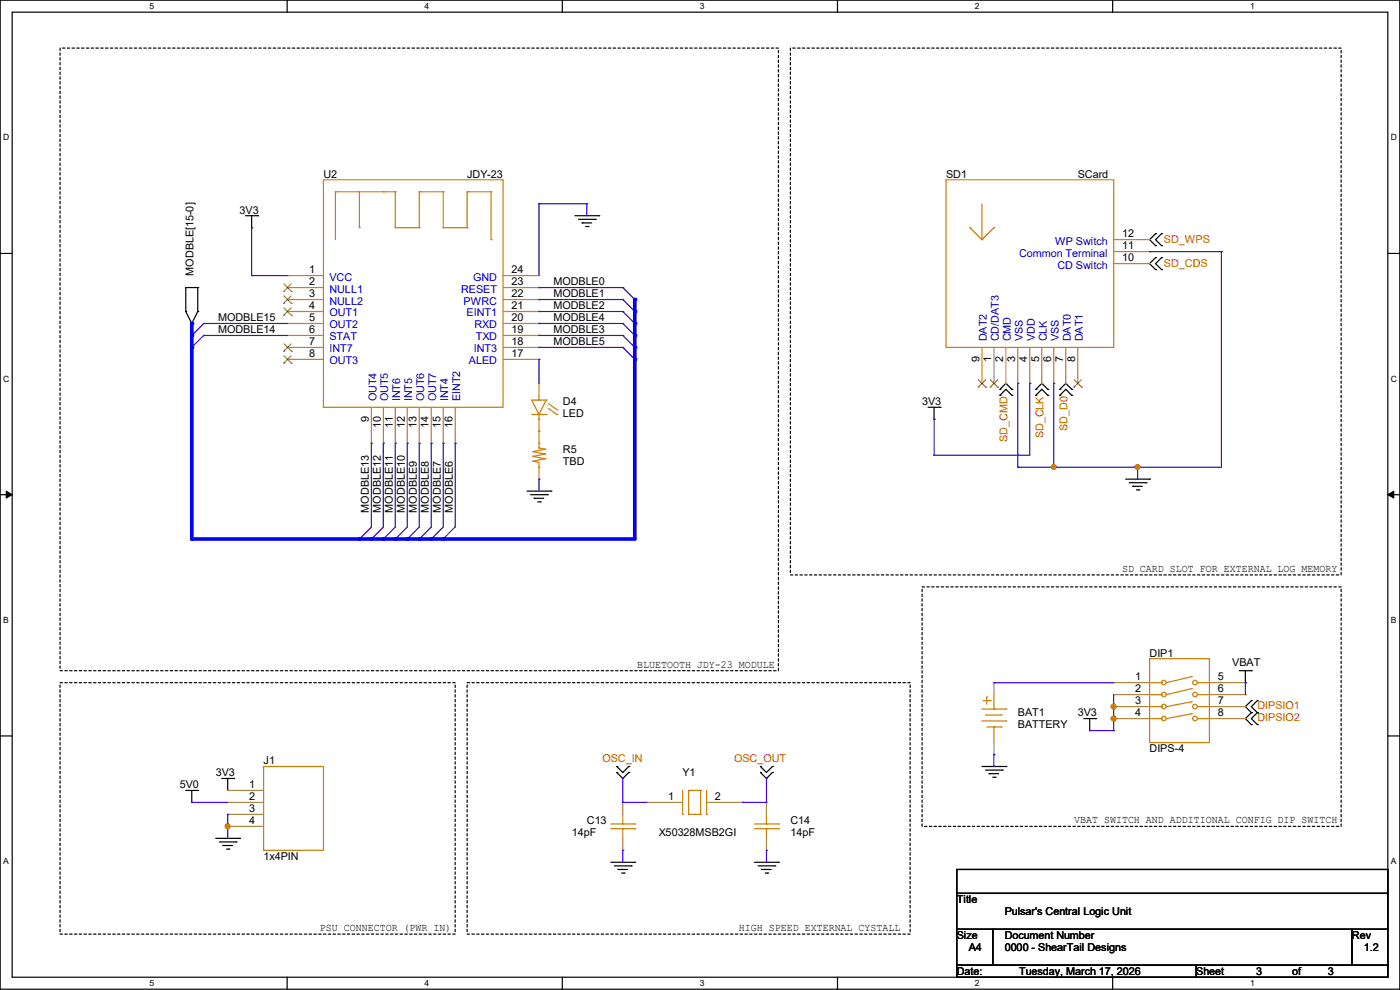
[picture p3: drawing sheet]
<svg xmlns="http://www.w3.org/2000/svg" width="297mm" height="210mm" viewBox="0 0 297 210" stroke-linecap="round" stroke-linejoin="round" font-family="sans-serif">
<path d="M0 0h297v209.8h-297zM2.6 2.6h291.8v204.7h-291.8z" fill="none" stroke="#000" stroke-width=".25"/>
<g fill="#fff">
<path d="M31.7 .3h1v2h-1z"/>
<path d="M31.7 207.6h1v1.9h-1z"/>
</g>
<path d="M60.9 0v2.6M60.9 207.3v2.5" fill="none" stroke="#000" stroke-width=".25"/>
<g fill="#fff">
<path d="M90.1 .3h1v2h-1z"/>
<path d="M90.1 207.6h1v1.9h-1z"/>
</g>
<path d="M119.3 0v2.6M119.3 207.3v2.5" fill="none" stroke="#000" stroke-width=".25"/>
<g fill="#fff">
<path d="M148.5 .3h.9v2h-.9z"/>
<path d="M148.5 207.6h.9v1.9h-.9z"/>
</g>
<path d="M177.7 0v2.6M177.7 207.3v2.5" fill="none" stroke="#000" stroke-width=".25"/>
<g fill="#fff">
<path d="M206.8 .3h1v2h-1z"/>
<path d="M206.8 207.6h1v1.9h-1z"/>
</g>
<path d="M236.1 0v2.6M236.1 207.3v2.5" fill="none" stroke="#000" stroke-width=".25"/>
<g fill="#fff">
<path d="M265.2 .3h1v2h-1z"/>
<path d="M265.2 207.6h1v1.9h-1z"/>
<path d="M.7 28.2h1.2v1.9h-1.2z"/>
<path d="M295.1 28.2h1.2v1.9h-1.2z"/>
<path d="M.7 79.3h1.2v2h-1.2z"/>
<path d="M295.1 79.3h1.2v2h-1.2z"/>
</g>
<path d="M0 53.8h2.6M294.4 53.8h2.6" fill="none" stroke="#000" stroke-width=".25"/>
<g fill="#fff">
<path d="M.7 130.5h1.2v2h-1.2z"/>
<path d="M295.1 130.5h1.1v2h-1.1z"/>
</g>
<path d="M0 104.9h2.6M294.4 104.9h2.6" fill="none" stroke="#000" stroke-width=".25"/>
<path d="M1.3 104.2l1.3 .7-1.3 .8zM294.4 104.9l1.3-.7v1.5z" fill="#000" stroke="#000" stroke-width=".21"/>
<g fill="#fff">
<path d="M.7 181.7h1.2v2h-1.2z"/>
<path d="M295.1 181.7h1.1v2h-1.1z"/>
</g>
<g fill="none" stroke="#000" stroke-width=".25">
<path d="M52.1 45.8h2.6M53.4 48.3h.1M53.4 45.8v2.5M54.7 45.8h.1M122 45.8h5M122.7 46.5h3.6M123.5 47.3h.1M123.5 47.3h2M124.2 48h.6M124.8 48h.1M126.3 46.5h.1M127 45.8h.1"/>
<path d="M245.2 54.7h.1M245.2 57.2h.1M245.2 49.6h.1M245.2 52.1h.1M245.2 54.7l-1.3 1.2 1.3 1.3M245.2 49.6l-1.3 1.2 1.3 1.3M246.4 57.2h.1M246.4 54.7h.1M246.4 52.1h.1M246.4 49.6h.1M246.4 54.7l-1.2 1.2 1.2 1.3M246.4 49.6l-1.2 1.2 1.2 1.3"/>
<path d="M39.4 66.1h.1M39.4 61h.1M39.4 66.1l1.3 2.5M39.4 61v5.1M39.4 61h2.6M40.7 68.6h.1M42 61h.1M42 66.1h.1M42 61v5.1M42 66.1l-1.3 2.5M196.9 86.4h2.5M198.2 88.9h.1"/>
<path d="M198.2 86.4v2.5M199.4 86.4h.1M212.1 82.6h.1M212.1 83.9h.1M212.1 82.6l1.3-1.3 1.3 1.3M212.1 83.9l1.3-1.3 1.3 1.3M214.7 82.6h.1M214.7 83.9h.1M219.8 82.6h.1M219.8 83.9h.1M219.8 82.6l1.2-1.3 1.3 1.3M219.8 83.9l1.2-1.3 1.3 1.3"/>
<path d="M222.3 82.6h.1M222.3 83.9h.1M224.8 82.6h.1M224.8 83.9h.1M224.8 82.6l1.3-1.3 1.3 1.3M224.8 83.9l1.3-1.3 1.3 1.3M227.4 82.6h.1M227.4 83.9h.1M111.8 104.2h5.1M112.6 104.9h3.5M113.3 105.7h.1M113.3 105.7h2.1"/>
<path d="M114.1 106.5h.5M114.6 106.5h.1M116.1 104.9h.1M116.9 104.2h.1M238.8 101.6h5.1M239.6 102.4h3.5M240.3 103.2h.1M240.3 103.2h2.1M241.1 103.9h.5M241.6 103.9h.1M243.1 102.4h.1M243.9 101.6h.1"/>
<path d="M0 156.1h2.6M229.9 152.4h2.6M231.2 155h.1M231.2 152.4v2.6M232.5 152.4h.1M262.9 142.3h2.6M264.2 144.8h.1M264.2 142.3v2.5M265.5 142.3h.1M265.5 148.6h.1M265.5 151.2h.1M265.5 153.7h.1"/>
<path d="M265.5 148.6l-1.3 1.3 1.3 1.3M265.5 151.2l-1.3 1.2 1.3 1.3M266.7 151.2h.1M266.7 148.6h.1M266.7 153.7h.1M266.7 148.6l-1.2 1.3 1.2 1.3M266.7 151.2l-1.2 1.2 1.2 1.3M294.4 156.1h2.6M39.4 167.7h2.6M40.7 170.2h.1M40.7 167.7v2.5M42 167.7h.1"/>
<path d="M45.8 177.8h5M46.5 178.6h3.6M47 165.1h2.6M47.3 179.4h.1M47.3 179.4h2M48.3 167.7h.1M48.3 165.1v2.6M49.6 165.1h.1M50.1 178.6h.1M50.8 177.8h.1M130.9 163.9h.1M130.9 162.6h.1"/>
<path d="M130.9 163.9l1.2 1.2 1.3-1.2M130.9 162.6l1.2 1.3 1.3-1.3M133.4 163.9h.1M133.4 162.6h.1M161.3 163.9h.1M161.3 162.6h.1M161.3 163.9l1.3 1.2 1.3-1.2M161.3 162.6l1.3 1.3 1.3-1.3M163.9 163.9h.1M163.9 162.6h.1M208.3 162.6h5.1M209.1 163.4h3.5"/>
<path d="M209.8 164.1h.1M209.8 164.1h2.1M210.6 164.9h.5M211.1 164.9h.1M212.6 163.4h.1M213.4 162.6h.1M48 180.1h.6M48.6 180.1h.1M129.6 182.9h5.1M130.3 183.7h3.6M131.1 184.4h.1M131.1 184.4h2"/>
<path d="M131.9 185.2h.5M132.4 185.2h.1M133.9 183.7h.1M134.7 182.9h.1M160.1 182.9h5M160.8 183.7h3.6M161.6 184.4h.1M161.6 184.4h2M162.3 185.2h.6M162.9 185.2h.1M164.4 183.7h.1M165.1 182.9h.1"/>
<path d="M203 184.4h91.4v5.1h-91.4zM203 189.5h91.4v7.6h-91.4zM203 197.1h7.6v7.7h-7.6zM210.6 197.1h76.2v7.7h-76.2zM286.8 197.1h7.6v7.7h-7.6zM203 204.8h50.8v2.5h-50.8zM253.8 204.8h40.6v2.5h-40.6z"/>
</g>
<path d="M12.7 10.2h152.4v132.1h-152.4zM167.7 10.2h116.8v111.8h-116.8zM195.6 124.5h88.9v50.8h-88.9zM12.7 144.8h83.9v53.4h-83.9zM99.1 144.8h94v53.4h-94z" fill="none" stroke="#000" stroke-width=".25" stroke-dasharray=".5"/>
<g fill="none" stroke="#4200ff" stroke-width=".25">
<path d="M40.7 73.7h.1M40.7 71.2h.1M43.2 71.2l-2.5 2.5M43.2 68.6l-2.5 2.6M132.1 61h.1M132.1 63.5h.1M132.1 66.1h.1M132.1 68.6h.1M132.1 71.2h.1M132.1 73.7h.1M132.1 61l2.6 2.5M132.1 63.5l2.6 2.6"/>
<path d="M132.1 66.1l2.6 2.5M132.1 68.6l2.6 2.6M132.1 71.2l2.6 2.5M132.1 73.7l2.6 2.5M76.2 114.3h.1M78.8 114.3h.1M78.8 111.8l-2.6 2.5M81.3 114.3h.1M81.3 111.8l-2.5 2.5M83.9 114.3h.1M83.9 111.8l-2.6 2.5M86.4 114.3h.1"/>
<path d="M86.4 111.8l-2.5 2.5M88.9 114.3h.1M88.9 111.8l-2.5 2.5M91.5 114.3h.1M91.5 111.8l-2.6 2.5M94 114.3h.1M94 111.8l-2.5 2.5M96.6 111.8l-2.6 2.5"/>
</g>
<g fill="none" stroke="#cc8006" stroke-width=".25">
<path d="M68.6 38.1h38.1v48.3h-38.1zM200.7 38.1h35.6v35.6h-35.6zM71.2 40.7h.1M71.2 40.7v10.1M71.2 40.7h12.7M76.2 48.3h.1M76.2 40.7v7.6M81.3 40.7h.1M83.9 40.7h.1M83.9 48.3h.1M83.9 40.7v7.6M83.9 48.3h5"/>
<path d="M88.9 48.3h.1M88.9 40.7h.1M88.9 40.7h5.1M88.9 40.7v7.6M94 40.7h.1M94 48.3h.1M94 48.3h5.1M94 40.7v7.6M99.1 48.3h.1M99.1 40.7h.1M99.1 40.7h5.1M99.1 40.7v7.6"/>
<path d="M104.2 50.8h.1M104.2 40.7h.1M104.2 40.7v10.1M205.8 48.3h.1M205.8 48.3l2.5 2.5M208.3 50.8h.1M208.3 43.2v7.6M210.9 48.3h.1M210.9 48.3l-2.6 2.5M112.8 87.9h3.1M113.1 97.8h.1M113.1 96.8h.1"/>
<path d="M113.1 95.8h.1M113.1 97.8l1.2 .3v1M113.1 96.8l2.5 .5M113.1 95.8l2.5 .5M114.3 99.1h.1M114.3 95h.1M114.3 94h.1M114.3 87.9h.1M114.3 88.9h.1M114.3 84.9h.1M114.3 83.9v1M114.3 87.9v1"/>
<path d="M114.3 94v1M114.3 95l1.3 .3M115.6 97.3h.1M115.6 95.3h.1M115.6 96.3h.1M115.6 97.3l-2.5 .5M115.6 95.3l-2.5 .5M115.6 96.3l-2.5 .5M115.9 84.9h.1M115.9 87.9h.1M115.9 84.9h-3.1l1.5 3M115.9 84.9l-1.6 3"/>
<path d="M116.4 85.6l1.8 1.3M116.4 86.7l1.8 1.2M118.2 86.9h.1M118.2 87.9h.1M243.9 139.7h12.7v17.8h-12.7zM208.3 150.4h5.1M208.3 153h5.1M208.6 148.6h1.5M209.1 151.7h3.3M209.3 147.9h.1M209.3 154.2h3.1M209.3 147.9v1.5"/>
<path d="M210.1 148.6h.1M210.9 150.4h.1M210.9 154.2h.1M210.9 147.4v3M210.9 154.2v3.3M212.4 151.7h.1M212.4 154.2h.1M213.4 150.4h.1M213.4 153h.1M243.9 144.8h2.5M243.9 147.4h2.5M243.9 149.9h2.5"/>
<path d="M243.9 152.4h2.5M246.4 149.9h.1M246.4 147.4h.1M246.4 144.8h.1M246.4 152.4h.1M252.8 143.6h.1M252.8 146.1h.1M252.8 148.9h.1M252.8 151.4h.1M252.8 143.6l-5.4 1.2M252.8 146.1l-5.4 1.3M252.8 148.9l-5.4 1"/>
<path d="M252.8 151.4l-5.4 1M254 144.8h.1M254 147.4h.1M254 149.9h.1M254 152.4h.1M254 144.8h2.6M254 147.4h2.6M254 149.9h2.6M254 152.4h2.6M55.9 162.6h12.7v17.8h-12.7zM129.6 174.8h5.1M129.6 175.8h5.1"/>
<path d="M132.1 174.8h.1M132.1 175.8h.1M132.1 172.8v2M132.1 175.8v2M134.7 174.8h.1M134.7 175.8h.1M144.8 172.8h.1M144.8 167.7v5.1M146.1 172.8h.1M146.1 172.8h2.5M148.6 172.8h.1M148.6 167.7h.1"/>
<path d="M148.6 167.7h-2.5v5.1M148.6 167.7v5.1M149.9 172.8h.1M149.9 167.7v5.1M160.1 174.8h5M160.1 175.8h5M162.6 174.8h.1M162.6 175.8h.1M162.6 172.8v2M162.6 175.8v2M165.1 174.8h.1M165.1 175.8h.1"/>
<circle cx="246.9" cy="147.3" r=".49"/>
<circle cx="246.9" cy="144.8" r=".49"/>
<circle cx="246.9" cy="149.9" r=".49"/>
<circle cx="246.9" cy="152.4" r=".49"/>
<circle cx="253.5" cy="149.9" r=".49"/>
<circle cx="253.5" cy="147.3" r=".49"/>
<circle cx="253.5" cy="144.8" r=".49"/>
<circle cx="253.5" cy="152.4" r=".49"/>
</g>
<g fill="none" stroke="#a84" stroke-width=".25">
<path d="M61 58.5h.1M61 58.5h7.6M106.7 58.5h7.6M114.3 58.5h.1M236.3 55.9h7.6M236.3 53.4h7.6M236.3 50.8h7.6M243.9 55.9h.1M243.9 53.4h.1M243.9 50.8h.1M61 61h.1M61 63.5h.1"/>
<path d="M61 66.1h.1M61 68.6h.1M61 71.2h.1M61 73.7h.1M61 76.2h.1M61 61h7.6M61 63.5h7.6M61 66.1h7.6M61 68.6h7.6M61 71.2h7.6M61 73.7h7.6M61 76.2h7.6"/>
<path d="M106.7 61h7.6M106.7 63.5h7.6M106.7 66.1h7.6M106.7 68.6h7.6M106.7 71.2h7.6M106.7 73.7h7.6M106.7 76.2h7.6M114.3 76.2h.1M114.3 73.7h.1M114.3 71.2h.1M114.3 68.6h.1M114.3 66.1h.1"/>
<path d="M114.3 63.5h.1M114.3 61h.1M208.3 73.7v7.6M210.9 73.7v7.6M213.4 73.7v7.6M215.9 73.7v7.6M218.5 73.7v7.6M221 73.7v7.6M223.6 73.7v7.6M226.1 73.7v7.6M228.6 73.7v7.6M78.8 94h.1"/>
<path d="M78.8 86.4v7.6M81.3 94h.1M81.3 86.4v7.6M83.9 94h.1M83.9 86.4v7.6M86.4 94h.1M86.4 86.4v7.6M88.9 94h.1M88.9 86.4v7.6M91.5 94h.1M91.5 86.4v7.6M94 94h.1"/>
<path d="M94 86.4v7.6M96.6 94h.1M96.6 86.4v7.6M114.3 91.5h.1M114.3 81.3h.1M114.3 81.3v2.6M114.3 88.9v5.1M114.3 99.1v2.5M208.3 81.3h.1M210.9 81.3h.1M213.4 81.3h.1M215.9 81.3h.1"/>
<path d="M218.5 81.3h.1M221 81.3h.1M223.6 81.3h.1M226.1 81.3h.1M228.6 81.3h.1M114.3 101.6h.1M210.9 144.8h.1M210.9 144.8v2.6M210.9 157.5v2.6M236.3 144.8h.1M236.3 147.4h.1M236.3 149.9h.1"/>
<path d="M236.3 152.4h.1M236.3 144.8h7.6M236.3 147.4h7.6M236.3 149.9h7.6M236.3 152.4h7.6M256.6 144.8h7.6M256.6 147.4h7.6M256.6 149.9h7.6M256.6 152.4h7.6M264.2 144.8h.1M264.2 147.4h.1M264.2 149.9h.1"/>
<path d="M264.2 152.4h.1M48.3 167.7h.1M48.3 170.2h.1M48.3 172.8h.1M48.3 175.3h.1M48.3 170.2h7.6M48.3 167.7h7.6M48.3 172.8h7.6M48.3 175.3h7.6M132.1 170.2h.1M132.1 170.2v2.6M132.1 177.8v2.6"/>
<path d="M137.2 170.2h.1M137.2 170.2h7.6M149.9 170.2h7.6M157.5 170.2h.1M162.6 170.2h.1M162.6 170.2v2.6M162.6 177.8v2.6M210.9 160.1h.1M132.1 180.4h.1M162.6 180.4h.1"/>
</g>
<g fill="none" stroke="#804000" stroke-width=".21">
<path d="M60.2 61.8h.1M60.2 64.3h.1M60.2 66.9h.1M60.2 74.5h.1M60.2 77h.1M60.2 60.2l1.6 1.6M60.2 62.8l1.6 1.5M60.2 65.3l1.6 1.6M60.2 72.9l1.6 1.6M60.2 75.5l1.6 1.5M61.8 60.2l-1.6 1.6M61.8 62.8l-1.6 1.5"/>
<path d="M61.8 65.3l-1.6 1.6M61.8 72.9l-1.6 1.6M61.8 75.5l-1.6 1.5M61.8 61.8h.1M61.8 64.3h.1M61.8 66.9h.1M61.8 74.5h.1M61.8 77h.1M207.5 82.1h.1M207.6 80.6l1.5 1.5M209.1 80.6l-1.6 1.5M209.1 82.1h.1"/>
<path d="M210.1 82.1h.1M210.1 80.6l1.6 1.5M211.6 80.6l-1.5 1.5M211.7 82.1h.1M227.8 82.1h.1M227.9 80.6l1.5 1.5M229.4 80.6l-1.6 1.5M229.4 82.1h.1"/>
</g>
<path d="M40.7 114.3h35.5" fill="none" stroke="#00f" stroke-width=".76"/>
<circle cx="40.7" cy="114.3" r=".38" fill="#00f"/>
<path d="M134.7 63.5v2.6" fill="none" stroke="#00f" stroke-width=".76"/>
<circle cx="134.7" cy="63.5" r=".38" fill="#00f"/>
<path d="M134.7 66.1v2.5" fill="none" stroke="#00f" stroke-width=".76"/>
<circle cx="134.7" cy="66.1" r=".38" fill="#00f"/>
<path d="M134.7 68.6v2.6" fill="none" stroke="#00f" stroke-width=".76"/>
<circle cx="134.7" cy="68.6" r=".38" fill="#00f"/>
<path d="M134.7 71.2v2.5" fill="none" stroke="#00f" stroke-width=".76"/>
<circle cx="134.7" cy="71.2" r=".38" fill="#00f"/>
<path d="M134.7 73.7v2.5" fill="none" stroke="#00f" stroke-width=".76"/>
<circle cx="134.7" cy="73.7" r=".38" fill="#00f"/>
<path d="M114.3 61h.1M114.3 63.5h.1M114.3 66.1h.1M114.3 68.6h.1M114.3 71.2h.1M114.3 73.7h.1M114.3 61h17.8M114.3 63.5h17.8M114.3 66.1h17.8M114.3 68.6h17.8M114.3 71.2h17.8M114.3 73.7h17.8" fill="none" stroke="#4200ff" stroke-width=".25"/>
<path d="M40.7 68.6v2.6" fill="none" stroke="#00f" stroke-width=".76"/>
<circle cx="40.7" cy="68.6" r=".38" fill="#00f"/>
<path d="M94 114.3h40.7" fill="none" stroke="#00f" stroke-width=".76"/>
<circle cx="94" cy="114.3" r=".38" fill="#00f"/>
<path d="M96.6 94h.1M96.6 94v17.8" fill="none" stroke="#4200ff" stroke-width=".25"/>
<path d="M91.5 114.3h2.5" fill="none" stroke="#00f" stroke-width=".76"/>
<circle cx="91.5" cy="114.3" r=".38" fill="#00f"/>
<path d="M88.9 114.3h2.6" fill="none" stroke="#00f" stroke-width=".76"/>
<circle cx="88.9" cy="114.3" r=".38" fill="#00f"/>
<path d="M86.4 114.3h2.5" fill="none" stroke="#00f" stroke-width=".76"/>
<circle cx="86.4" cy="114.3" r=".38" fill="#00f"/>
<path d="M83.9 114.3h2.5" fill="none" stroke="#00f" stroke-width=".76"/>
<circle cx="83.9" cy="114.3" r=".38" fill="#00f"/>
<path d="M81.3 114.3h2.6" fill="none" stroke="#00f" stroke-width=".76"/>
<circle cx="81.3" cy="114.3" r=".38" fill="#00f"/>
<path d="M78.8 114.3h2.5" fill="none" stroke="#00f" stroke-width=".76"/>
<circle cx="78.8" cy="114.3" r=".38" fill="#00f"/>
<g fill="none" stroke="#4200ff" stroke-width=".25">
<path d="M43.2 71.2h.1M43.2 68.6h.1M43.2 71.2h17.8M43.2 68.6h17.8M78.8 94h.1M78.8 94v17.8M81.3 94h.1M81.3 94v17.8M83.9 94h.1M83.9 94v17.8M86.4 94h.1M86.4 94v17.8"/>
<path d="M88.9 94h.1M88.9 94v17.8M91.5 94h.1M91.5 94v17.8M94 94h.1M94 94v17.8"/>
</g>
<path d="M134.7 76.2v38.1" fill="none" stroke="#00f" stroke-width=".76"/>
<circle cx="134.7" cy="76.2" r=".38" fill="#00f"/>
<path d="M40.7 73.7v40.6" fill="none" stroke="#00f" stroke-width=".76"/>
<circle cx="40.7" cy="73.7" r=".38" fill="#00f"/>
<path d="M76.2 114.3h2.6" fill="none" stroke="#00f" stroke-width=".76"/>
<circle cx="76.2" cy="114.3" r=".38" fill="#00f"/>
<path d="M40.7 71.2v2.5" fill="none" stroke="#00f" stroke-width=".76"/>
<circle cx="40.7" cy="71.2" r=".38" fill="#00f"/>
<g fill="none" stroke="#4200ff" stroke-width=".25">
<path d="M53.4 48.3h.1M53.4 58.5h.1M53.4 48.3v10.2M53.4 58.5h7.6M114.3 43.2h.1M114.3 43.2v15.3M114.3 43.2h10.2M124.5 43.2h.1M124.5 43.2v2.6M243.9 53.4h.1M243.9 53.4h15.2M259.1 53.4h.1"/>
<path d="M259.1 53.4v45.7h-43.2M114.3 76.2h.1M114.3 76.2v5.1M198.2 88.9h.1M198.2 96.6h.1M198.2 88.9v7.7M215.9 81.3h.1M215.9 99.1h.1M215.9 81.3v17.8M218.5 81.3h.1M218.5 81.3v15.3h-20.3M223.6 81.3h.1"/>
<path d="M223.6 99.1h.1M223.6 81.3v17.8M241.3 99.1h.1M241.3 99.1v2.5M114.3 101.6h.1M114.3 101.6v2.6M210.9 144.8h.1M210.9 144.8h25.4M231.2 155h.1M231.2 155h5.1M236.3 149.9h.1M236.3 152.4h.1"/>
<path d="M236.3 155h.1M236.3 147.4v7.6M264.2 144.8h.1M264.2 144.8v2.6M40.7 170.2h.1M40.7 170.2h7.6M48.3 172.8h.1M48.3 175.3h.1M48.3 172.8v5M132.1 170.2h.1M132.1 165.1h.1M132.1 170.2h5.1"/>
<path d="M132.1 165.1v5.1M157.5 170.2h.1M162.6 165.1h.1M162.6 165.1v5.1h-5.1M210.9 160.1h.1M210.9 160.1v2.5M132.1 180.4h.1M132.1 180.4v2.5M162.6 180.4h.1M162.6 180.4v2.5"/>
</g>
<g fill="#f00" stroke="#f00" stroke-width=".25">
<circle cx="241.3" cy="99.1" r=".49"/>
<circle cx="223.5" cy="99.1" r=".49"/>
<circle cx="48.3" cy="175.3" r=".49"/>
<circle cx="236.2" cy="149.9" r=".49"/>
<circle cx="236.2" cy="152.4" r=".49"/>
</g>
<g font-size="2.3">
<text x="68.6" y="37.7">U2</text>
<text x="99.1" y="37.7">JDY-23</text>
<text x="200.7" y="37.7">SD1</text>
<text x="228.6" y="37.7">SCard</text>
<text x="50.8" y="45.3">3V3</text>
<text x="238" y="52.8">11</text>
<text x="238" y="50.3">12</text>
<text x="41" y="58.5" transform="rotate(-90 41 58.5)">MODBLE[15-0]</text>
<text x="65.6" y="57.9">1</text>
<text x="108.5" y="57.9">24</text>
<text x="238" y="55.4">10</text>
<text x="65.6" y="60.5">2</text>
<text x="65.6" y="63">3</text>
<text x="65.6" y="65.5">4</text>
<text x="108.5" y="65.5">21</text>
<text x="108.5" y="63">22</text>
<text x="108.5" y="60.5">23</text>
<text x="117.4" y="60.5">MODBLE0</text>
<text x="117.4" y="63">MODBLE1</text>
<text x="117.4" y="65.6">MODBLE2</text>
<text x="46.3" y="70.7">MODBLE14</text>
<text x="46.3" y="68.1">MODBLE15</text>
<text x="65.6" y="68.1">5</text>
<text x="65.6" y="70.6">6</text>
<text x="108.5" y="70.6">19</text>
<text x="108.5" y="68.1">20</text>
<text x="117.4" y="68.1">MODBLE4</text>
<text x="117.4" y="70.7">MODBLE3</text>
<text x="65.6" y="73.2">7</text>
<text x="65.6" y="75.7">8</text>
<text x="108.5" y="75.7">17</text>
<text x="108.5" y="73.2">18</text>
<text x="117.4" y="73.2">MODBLE5</text>
<text x="207.8" y="76.8" transform="rotate(-90 207.8 76.8)">9</text>
<text x="210.3" y="76.8" transform="rotate(-90 210.3 76.8)">1</text>
<text x="212.9" y="76.8" transform="rotate(-90 212.9 76.8)">2</text>
<text x="215.4" y="76.8" transform="rotate(-90 215.4 76.8)">3</text>
<text x="217.9" y="76.8" transform="rotate(-90 217.9 76.8)">4</text>
<text x="220.5" y="76.8" transform="rotate(-90 220.5 76.8)">5</text>
<text x="223" y="76.8" transform="rotate(-90 223 76.8)">6</text>
<text x="225.5" y="76.8" transform="rotate(-90 225.5 76.8)">7</text>
<text x="228.1" y="76.8" transform="rotate(-90 228.1 76.8)">8</text>
<text x="78.2" y="89.5" transform="rotate(-90 78.2 89.5)">9</text>
<text x="119.4" y="85.9">D4</text>
<text x="119.4" y="88.5">LED</text>
<text x="195.6" y="85.9">3V3</text>
<text x="80.8" y="90.7" transform="rotate(-90 80.8 90.7)">10</text>
<text x="83.3" y="90.7" transform="rotate(-90 83.3 90.7)">11</text>
<text x="85.9" y="90.7" transform="rotate(-90 85.9 90.7)">12</text>
<text x="88.4" y="90.7" transform="rotate(-90 88.4 90.7)">13</text>
<text x="90.9" y="90.7" transform="rotate(-90 90.9 90.7)">14</text>
<text x="93.5" y="90.7" transform="rotate(-90 93.5 90.7)">15</text>
<text x="96" y="90.7" transform="rotate(-90 96 90.7)">16</text>
<text x="119.4" y="96.1">R5</text>
<text x="119.4" y="98.6">TBD</text>
<text x="78.3" y="108.8" transform="rotate(-90 78.3 108.8)">MODBLE13</text>
<text x="80.8" y="108.8" transform="rotate(-90 80.8 108.8)">MODBLE12</text>
<text x="83.4" y="108.8" transform="rotate(-90 83.4 108.8)">MODBLE11</text>
<text x="85.9" y="108.8" transform="rotate(-90 85.9 108.8)">MODBLE10</text>
<text x="88.4" y="108.8" transform="rotate(-90 88.4 108.8)">MODBLE9</text>
<text x="91" y="108.8" transform="rotate(-90 91 108.8)">MODBLE8</text>
<text x="93.5" y="108.8" transform="rotate(-90 93.5 108.8)">MODBLE7</text>
<text x="96.1" y="108.8" transform="rotate(-90 96.1 108.8)">MODBLE6</text>
<text x="238" y="121.3">SD CARD SLOT FOR EXTERNAL LOG MEMORY</text>
<text x="135.2" y="141.6">BLUETOOTH JDY-23 MODULE</text>
<text x="243.9" y="139.3">DIP1</text>
<text x="261.4" y="141.3">VBAT</text>
<text x="240.8" y="144.3">1</text>
<text x="240.8" y="146.8">2</text>
<text x="240.8" y="149.4">3</text>
<text x="258.4" y="144.3">5</text>
<text x="258.4" y="146.8">6</text>
<text x="258.4" y="149.4">7</text>
<text x="215.9" y="152">BAT1</text>
<text x="215.9" y="154.5">BATTERY</text>
<text x="228.6" y="152">3V3</text>
<text x="240.8" y="151.9">4</text>
<text x="258.4" y="151.9">8</text>
<text x="243.9" y="159.6">DIPS-4</text>
<text x="38.1" y="167.2">5V0</text>
<text x="45.8" y="164.7">3V3</text>
<text x="52.9" y="167.1">1</text>
<text x="55.9" y="162.1">J1</text>
<text x="144.8" y="164.7">Y1</text>
<text x="52.9" y="169.7">2</text>
<text x="52.9" y="172.2">3</text>
<text x="141.8" y="169.7">1</text>
<text x="151.7" y="169.7">2</text>
<text x="52.9" y="174.8">4</text>
<text x="121.3" y="177.4">14pF</text>
<text x="124.5" y="174.8">C13</text>
<text x="139.7" y="177.4">X50328MSB2GI</text>
<text x="167.7" y="174.8">C14</text>
<text x="167.7" y="177.4">14pF</text>
<text x="227.9" y="174.6">VBAT SWITCH AND ADDITIONAL CONFIG DIP SWITCH</text>
<text x="55.9" y="182.5">1x4PIN</text>
<text x="203" y="191.6">Title</text>
<text x="67.9" y="197.5">PSU CONNECTOR (PWR IN)</text>
<text x="156.8" y="197.5">HIGH SPEED EXTERNAL CYSTALL</text>
<text x="213.2" y="194.1">Pulsar's Central Logic Unit</text>
<text x="203" y="199.2">Size</text>
<text x="205.5" y="201.8">A4</text>
<text x="213.1" y="199.2">Document Number</text>
<text x="213.2" y="201.8">0000 - ShearTail Designs</text>
<text x="286.8" y="199.2">Rev</text>
<text x="289.4" y="201.8">1.2</text>
<text x="203" y="206.8">Date:</text>
<text x="216.2" y="206.8">Tuesday, March 17, 2026</text>
<text x="253.8" y="206.8">Sheet</text>
<text x="266.5" y="206.8">3</text>
<text x="274.1" y="206.8">of</text>
<text x="281.7" y="206.8">3</text>
</g>
<g font-size="2.3" fill="#00c">
<text x="223.8" y="51.9">WP Switch</text>
<text x="69.9" y="59.5">VCC</text>
<text x="100.4" y="59.5">GND</text>
<text x="216.2" y="54.4">Common Terminal</text>
<text x="224.3" y="57">CD Switch</text>
<text x="69.9" y="62.1">NULL1</text>
<text x="69.9" y="64.6">NULL2</text>
<text x="97.8" y="62.1">RESET</text>
<text x="98.3" y="64.6">PWRC</text>
<text x="69.9" y="67.1">OUT1</text>
<text x="69.9" y="69.7">OUT2</text>
<text x="99" y="67.1">EINT1</text>
<text x="100.7" y="69.7">RXD</text>
<text x="69.9" y="72.2">STAT</text>
<text x="69.9" y="74.8">INT7</text>
<text x="69.9" y="77.3">OUT3</text>
<text x="99.5" y="77.3">ALED</text>
<text x="100.5" y="74.8">INT3</text>
<text x="100.9" y="72.2">TXD</text>
<text x="209.4" y="72.4" transform="rotate(-90 209.4 72.4)">DAT2</text>
<text x="211.9" y="72.4" transform="rotate(-90 211.9 72.4)">CD/DAT3</text>
<text x="214.5" y="72.4" transform="rotate(-90 214.5 72.4)">CMD</text>
<text x="217" y="72.4" transform="rotate(-90 217 72.4)">VSS</text>
<text x="219.5" y="72.4" transform="rotate(-90 219.5 72.4)">VDD</text>
<text x="222.1" y="72.4" transform="rotate(-90 222.1 72.4)">CLK</text>
<text x="224.6" y="72.4" transform="rotate(-90 224.6 72.4)">VSS</text>
<text x="227.2" y="72.4" transform="rotate(-90 227.2 72.4)">DAT0</text>
<text x="229.7" y="72.4" transform="rotate(-90 229.7 72.4)">DAT1</text>
<text x="79.8" y="85.1" transform="rotate(-90 79.8 85.1)">OUT4</text>
<text x="82.4" y="85.1" transform="rotate(-90 82.4 85.1)">OUT5</text>
<text x="84.9" y="85.1" transform="rotate(-90 84.9 85.1)">INT6</text>
<text x="87.5" y="85.1" transform="rotate(-90 87.5 85.1)">INT5</text>
<text x="90" y="85.1" transform="rotate(-90 90 85.1)">OUT6</text>
<text x="92.5" y="85.1" transform="rotate(-90 92.5 85.1)">OUT7</text>
<text x="95.1" y="85.1" transform="rotate(-90 95.1 85.1)">INT4</text>
<text x="97.6" y="85.1" transform="rotate(-90 97.6 85.1)">EINT2</text>
</g>
<g font-size="2.3" fill="#f00">
<text x="246.9" y="51.6">SD_WPS</text>
<text x="246.9" y="56.7">SD_CDS</text>
<text x="213.7" y="93.8" transform="rotate(-90 213.7 93.8)">SD_CMD</text>
<text x="221.4" y="93" transform="rotate(-90 221.4 93)">SD_CLK</text>
<text x="226.4" y="91.5" transform="rotate(-90 226.4 91.5)">SD_D0</text>
<text x="266.7" y="150.5">DIPSIO1</text>
<text x="266.7" y="153">DIPSIO2</text>
<text x="127.8" y="161.6">OSC_IN</text>
<text x="155.7" y="161.6">OSC_OUT</text>
</g>
<g font-size="1.8">
<text x="31.7" y="1.9">5</text>
<text x="90.1" y="1.9">4</text>
<text x="148.5" y="1.9">3</text>
<text x="206.8" y="1.9">2</text>
<text x="265.2" y="1.9">1</text>
<text x=".7" y="29.8">D</text>
<text x="295.1" y="29.8">D</text>
<text x=".7" y="80.9">C</text>
<text x="295.1" y="80.9">C</text>
<text x=".7" y="132.1">B</text>
<text x="295.1" y="132.1">B</text>
<text x=".7" y="183.3">A</text>
<text x="295.1" y="183.3">A</text>
<text x="31.7" y="209.2">5</text>
<text x="90.1" y="209.2">4</text>
<text x="148.5" y="209.2">3</text>
<text x="206.8" y="209.2">2</text>
<text x="265.2" y="209.2">1</text>
</g>
</svg>
